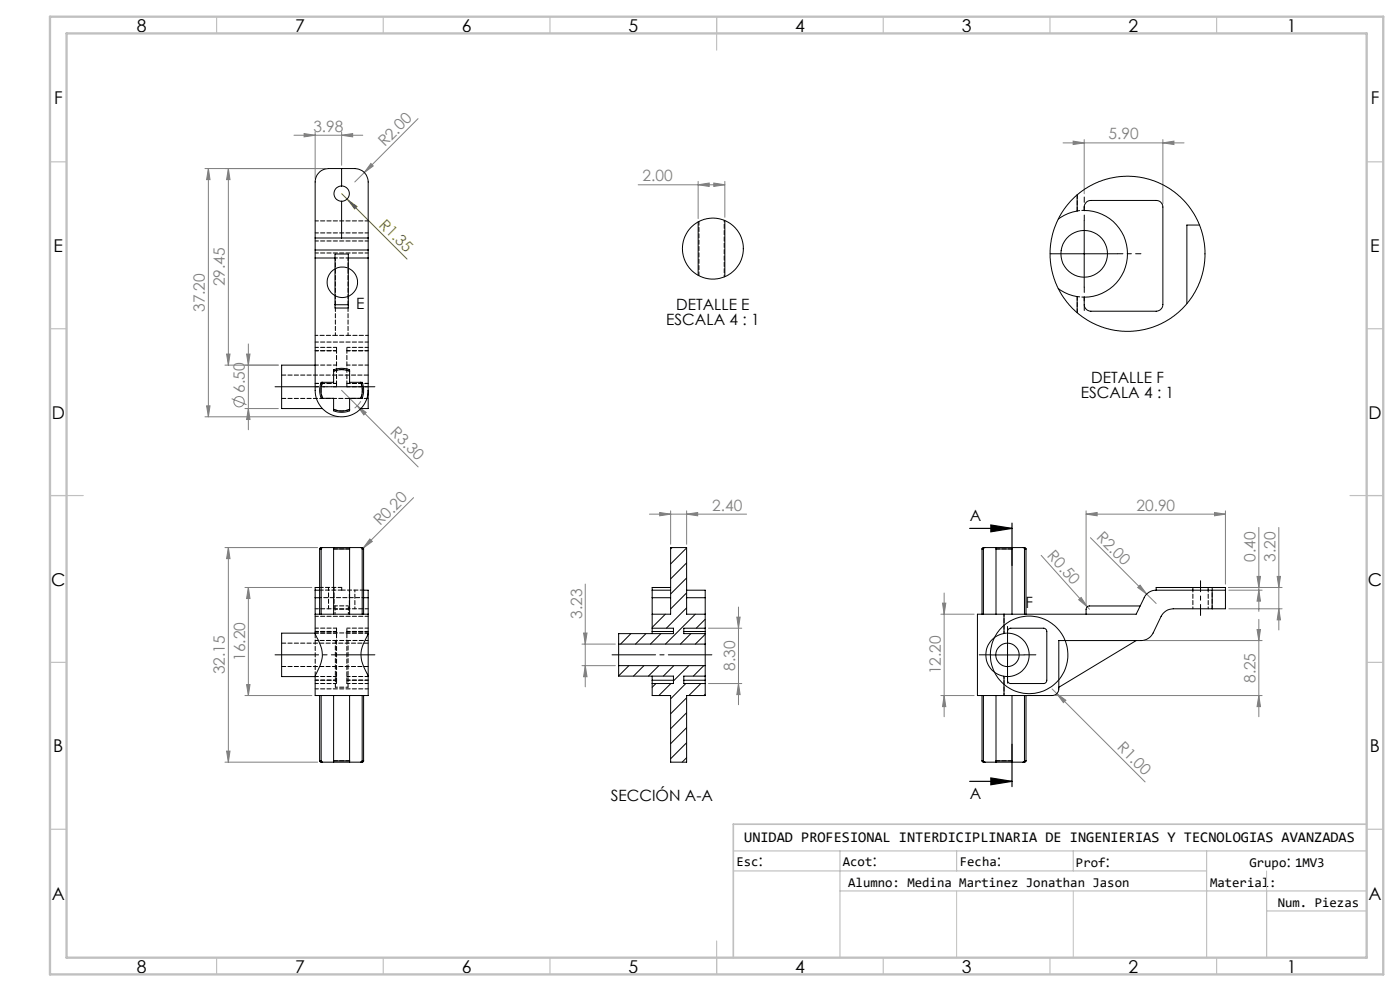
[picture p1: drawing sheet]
<svg xmlns="http://www.w3.org/2000/svg" width="420mm" height="297mm" viewBox="0 0 420 297" stroke-linecap="round" stroke-linejoin="round" font-family="sans-serif">
<g fill="none" stroke="#808080" stroke-width=".3">
<path d="M94.5 39.5v14M102.5 39.5v10M125.4 35.6l-16.1 16.1M61.5 50.5h36M62.5 50.5l.5 3.3h-1zM62.5 50.5v74.4M68.5 50.5l.5 3.3h-1zM68.5 50.5v58.9M88.2 40.5h20.6M91.2 40l3.3 .5-3.3 .5zM102.5 40.5l3.3-.5v1zM109.3 51.7l-2.9 2.8"/>
<path d="M111.3 49l.7 .7-2.7 2zM191.5 55.4h26M209.4 55.4l3.4-.5v1zM209.4 54.4v11.1M214.1 54.9l3.4 .5-3.4 .5zM217.5 54.4v10.7M318.9 42.8h36.3M321.9 42.3l3.4 .5-3.4 .5zM325.3 41.8v16.3M348.9 42.8l3.3-.5v1zM348.9 41.8v19.3M67.5 109.4h16"/>
<path d="M68 106.1h1l-.5 3.3zM69.5 119.5l4.4 1.8M74 106.1h1l-.5 3.3zM74.5 103.1v25.7M102.5 117l4.7 4.6M61.5 124.9h40M62 121.6h1l-.5 3.3zM73.5 122.4h10M74.5 122.4l.5 3.3h-1zM107.2 121.6l18.2 18.3M107.2 121.6l2.7 2-.8 .8zM108.2 120.3l-1.8 2"/>
<path d="M124.1 149.2l-15.4 15.3M194.8 154.1h29.2M197.9 153.6l3.3 .5-3.3 .5zM201.2 153.1v10M206 154.1l3.3-.5v1zM206 153.1v10M325.8 154.1l3.3-.5v1zM325.8 153.1v28.5M325.8 154.1h41.8M364.3 153.6l3.3 .5-3.3 .5zM367.6 153.1v22M377.6 158.1v25.1"/>
<path d="M383.6 158.1v30.7M67.5 164.1h27.8M68.5 164.1l.5 3.3h-1zM68.5 164.1v64.3M73.5 176.1h20.1M74.5 176.1l.5 3.3h-1zM74.5 176.1v32.4M110.9 161.5l.8 .8-2.7 1.9zM175.6 175v30.8M283.2 177.7v37.1M312.3 166.4l13.9 15.5M323.6 179.7l.7-.6 1.9 2.8z"/>
<path d="M327.1 161.1l16.9 16.9M341.3 176.1l.7-.7 2 2.6zM344 178l2.9 2.9M368.7 176.1h15.9M368.7 176.9h9.9M377.1 172.8h1l-.5 3.3zM377.6 176.9l.5 3.3h-1zM383.2 172.8h.9l-.5 3.3zM174.6 193h10M174.6 199.5h10M175.1 189.7h1l-.5 3.3zM175.6 199.5l.5 3.3h-1z"/>
<path d="M212.5 188.3h10M221.1 185h.9l-.5 3.3zM221.5 181.9v29.3M282.3 184.1h9.9M282.8 180.8h.9l-.5 3.3zM326.2 181.9l.6 .7M343.3 192h35.3M368.7 182.5h15.9M377.1 188.7h1l-.5 3.3zM377.6 185.6v29.2M383.6 182.5l.5 3.3h-.9zM73.5 208.5h20.1"/>
<path d="M74 205.2h1l-.5 3.3zM212.5 204.9h10M221.5 204.9l.5 3.3h-.9zM282.3 208.5h9.9M283.2 208.5l.5 3.3h-.9zM315.6 206.5l27.9 27.8M316.7 208.5h61.9M317 207.9l2.8 2-.8 .7zM377.6 208.5l.5 3.3h-1zM67.5 228.4h27.8M68 225.1h1l-.5 3.3z"/>
<circle cx="71.7" cy="120.4" r="1.55"/>
</g>
<g fill="none" stroke="#000" stroke-width=".3">
<path d="M315.3 76.1h19.9M325.3 66.1v20M297.3 196.3h9.9M302.3 191.3v10"/>
<circle cx="102.7" cy="84.6" r="4.6"/>
<circle cx="308.7" cy="196.3" r="11.6"/>
</g>
<path d="M290.9 158.4h12.7M297.3 157.3l6.3 1.1-6.3 1zM303.6 156.8v12.7M290.9 234.2h12.7M297.3 233.1l6.3 1.1-6.3 1zM303.6 223.1v12.7" fill="none" stroke="#000" stroke-width=".35"/>
<path d="M102.5 58l19.6 19.6M104.4 59.9l2.7 2-.7 .7z" fill="none" stroke="#808000" stroke-width=".3"/>
<path d="M360.2 184.5v-10.4" fill="none" stroke="#000" stroke-width=".3" stroke-dasharray="15.2 1.3 1.3 1.3" stroke-dashoffset="11.9"/>
<path d="M315.3 76h-.3M297.3 196.3h-3.5M302.3 191.3v-3.5M307.3 196.3h3.5M302.3 201.3v3.5" fill="none" stroke="#000" stroke-width=".3" stroke-dasharray="15.2 1.3 1.3 1.3"/>
<path d="M82.5 115.9h30M82.5 196.3h30M183.6 196.3h30" fill="none" stroke="#000" stroke-width=".3" stroke-dasharray="15.2 1.3 1.3 1.3" stroke-dashoffset="2.2"/>
<path d="M325.3 66v-7M335.3 76h7M325.3 86v7" fill="none" stroke="#000" stroke-width=".3" stroke-dasharray="15.2 1.3 1.3 1.3" stroke-dashoffset="13.6"/>
<path d="M287 267v20M322 267v20M380 261v26" fill="none" stroke="#c0c0c0" stroke-width=".3"/>
<g fill="none" stroke="#c0c0c0" stroke-width=".35">
<path d="M65 5v5M115 5v5M165 5v5M215 5v10M265 5v5M315 5v5M365 5v5M15 48.5h5M410 48.5h5M15 98.5h5M410 98.5h5M15 148.5h10"/>
<path d="M405 148.5h10M15 198.5h5M410 198.5h5M15 248.5h5M220 255h190M252 255v32M287 255v6M322 255v6M362 255v32M410 248.5h5M220 261h142M252 267h158"/>
<path d="M380 273h30M380 267v20M65 287v5M115 287v5M165 287v5M215 282v10M265 287v5M315 287v5M365 287v5"/>
</g>
<path d="M410 247h-190v40" fill="none" stroke="#c0c0c0" stroke-width=".5"/>
<path d="M15 5h400v287h-400zM20 10h390v277h-390z" fill="none" stroke="#c0c0c0" stroke-width=".7"/>
<path d="M297.3 157.3l6.3 1.1-6.3 1zM297.3 233.1l6.3 1.1-6.3 1z" fill="#000"/>
<path d="M104.4 59.9l2.7 2-.7 .7z" fill="#808000"/>
<g fill="#808080">
<path d="M323.6 179.7l.7-.6 1.9 2.8z"/>
<path d="M341.3 176.1l.7-.7 2 2.6z"/>
<path d="M111.3 49l.7 .7-2.7 2z"/>
<path d="M110.9 161.5l.8 .8-2.7 1.9z"/>
<path d="M317 207.9l2.8 2-.8 .7z"/>
<path d="M107.2 121.6l2.7 2-.8 .8z"/>
<path d="M102.5 40.5l3.3-.5v1zM91.2 40l3.3 .5-3.3 .5zM214.1 54.9l3.4 .5-3.4 .5zM209.4 55.4l3.4-.5v1z"/>
<path d="M321.9 42.3l3.4 .5-3.4 .5zM348.9 42.8l3.3-.5v1z"/>
<path d="M383.6 182.5l.5 3.3h-.9zM383.2 172.8h.9l-.5 3.3zM377.6 176.9l.5 3.3h-1zM377.1 172.8h1l-.5 3.3z"/>
<path d="M283.2 208.5l.5 3.3h-.9zM282.8 180.8h.9l-.5 3.3zM62 121.6h1l-.5 3.3zM62.5 50.5l.5 3.3h-1zM74.5 122.4l.5 3.3h-1zM74 106.1h1l-.5 3.3z"/>
<path d="M377.6 208.5l.5 3.3h-1zM377.1 188.7h1l-.5 3.3z"/>
<path d="M68.5 164.1l.5 3.3h-1zM68 225.1h1l-.5 3.3zM74.5 176.1l.5 3.3h-1zM74 205.2h1l-.5 3.3zM68.5 50.5l.5 3.3h-1zM68 106.1h1l-.5 3.3zM221.1 185h.9l-.5 3.3zM221.5 204.9l.5 3.3h-.9zM175.1 189.7h1l-.5 3.3zM175.6 199.5l.5 3.3h-1z"/>
<path d="M325.8 154.1l3.3-.5v1zM364.3 153.6l3.3 .5-3.3 .5z"/>
<path d="M197.9 153.6l3.3 .5-3.3 .5zM206 154.1l3.3-.5v1z"/>
</g>
<g fill="none" stroke="#000" stroke-width=".3">
<path d="M102.5 55.7a2.29 2.29 0 0 0-2.3 2.3 2.29 2.29 0 0 0 2.3 2.3M102.5 55.7a2.29 2.29 0 0 1 2.3 2.3 2.29 2.29 0 0 1-2.3 2.3M102.5 50.5v5.2M323.1 58.4v4.8a12.5 12.5 0 0 0-5.6 2.5M94.5 71.3v-16.8a4.1 4.1 0 0 1 4-4h7.9a4 4 0 0 1 4.1 4v16.8M94.5 71.3v3.6M94.5 74.9v42.1a8 8 0 0 0 8 7.9 8 8 0 0 0 8-7.9M94.5 71.3h16M94.5 74.9h16M94.5 77.3h6M102.5 60.3v11M104.5 77.3h6"/>
<path d="M110.5 71.3v3.6M110.5 74.9v42.1M209.4 66.5v16M217.5 66.1v16.8M325.9 60.6l.6-.4 .8-.1h19.6a1.99 1.99 0 0 1 2 2v29.2a2.05 2.05 0 0 1-2 2h-19.6a2.05 2.05 0 0 1-2-2v-2.2a13 13 0 0 0 12.9-13 13 13 0 0 0-12.9-13v-1.4zM359.9 67.4h-3.8v23.6M100.5 91.3v1h4v-1M100.5 91.3v-15.2h4v15.2M100.5 91.3h4M317.5 86.5a12.7 12.7 0 0 0 5.6 2.4v4.8M94.5 109.4h-10v13h12.2M96.8 114.6h-.3a5.4 5.4 0 0 0-.1 4.8h.4"/>
<path d="M96.8 114.6a6.5 6.5 0 0 0 0 4.8M96.8 119.4h3.3v3.3M100.1 111.3v-.4a5.4 5.4 0 0 1 4.8 .1v.3M100.1 111.3a6.1 6.1 0 0 1 4.8 0M100.1 111.3v3.3h-3.3M104.9 111.3v3.3h3.3M108.2 114.6h.3a3.5 3.5 0 0 1 .6 3l-.4 1.8h-.5M108.2 114.6a6.1 6.1 0 0 1 0 4.8M108.2 119.4h-3.3v3.3M110.5 117v5.4h-2.2M100.1 122.7v.3a5.3 5.3 0 0 0 4.8 0v-.3M100.1 122.7a6.1 6.1 0 0 0 4.8 0"/>
<path d="M94.5 179.1l.1 11a11.5 11.5 0 0 1 2 7.6l-.6 1.8-1.5 3.2v5.8h16v-5.8M94.5 176.9v2.2M94.5 176.9h1.4M94.5 179.1h1.4M95.9 164.5h.4M95.9 164.5v19.6M95.9 176.1h-1.4v.8M96.3 164.5v19.6M96.8 164.1h-.6l-.3 .4M96.8 164.1l-.5 .4M96.8 164.1h3.3M100.1 164.5h4.8"/>
<path d="M100.1 164.1v.4M100.1 164.1h4.8M100.1 164.5v19.6M104.9 164.1v.4M104.9 164.5v19.6M104.9 164.1h3.3M108.2 164.1h.6l.3 .4M108.2 164.1l.5 .4M108.7 164.5h.4M108.7 164.5v19.6M109.1 176.9h1.4v2.2M109.1 164.5v19.6"/>
<path d="M109.1 179.1h1.4M110.5 179.1v10.8M195.7 176.9v2.2M195.7 176.9h5.5M195.7 179.1h5.5M195.7 179.1v9.2M201.2 176.1h-5.5v.8M201.6 164.1l-.4 .4M206 176.9h5.6v2.2M206 179.1h5.6M206 164.2l-4.8 4.8M206 168.7l-4.8 4.8"/>
<path d="M206 173.2l-4.8 4.8M206 177.7l-4.8 4.8M211.6 179.1v9.2M294.6 164.5h.4M294.6 164.5v19.6M295 164.5v19.6M295.5 164.1h-.6l-.3 .4M295.5 164.1l-.5 .4M295.5 164.1h3.3M298.8 164.5h4.8M298.8 164.1v.4M298.8 164.1h4.8"/>
<path d="M298.8 164.5v19.6M303.6 164.1v.4M303.6 164.1h3.3M303.6 164.5v19.6M306.9 164.1h.6l.3 .4M306.9 164.1l.4 .4M307.3 164.5h.5M307.3 164.5v19.6M307.8 164.5v19.6M346.9 176.9a3.9 3.9 0 0 0-3.6 2.2l-2.4 5h-39.7M346.9 176.9h16.7M357.9 176.1h4.5"/>
<path d="M357.9 176.1h-11v.8M357.9 176.1v.8M362.4 176.1h5.2v6.4h-4M362.4 176.1v.8M363.6 176.9h4M363.6 176.9v5.6M94.5 184.1h16M94.5 189.8h-10v13h10M110.5 189.9l-.3 .5a9.8 9.8 0 0 0-1.4 8.7l1.7 3.6M110.5 189.9v12.8M185.6 193v6.5M185.6 199.5v3.1h16.4v2.3h-6.3"/>
<path d="M185.6 199.5h26M185.6 193h26M188.7 199.5l-3.1 3.1M189.3 189.9l-3.1 3.1M193.2 199.5l-3.2 3.1M193.8 189.9l-3.2 3.1M195.7 188.3v1M195.7 184.1h5.5v-20h4.8v20h5.6M195.7 188.3h6.3v1.6h-16.4v3.1M195.7 189.3v.6M195.7 189.3h6.3M197.7 199.5l-3.2 3.1"/>
<path d="M198.3 189.9l-3.2 3.1M199.6 184.1l-3.9 3.9M202.1 199.5l-3.1 3.1M205.1 189.3h6.5M206 182.2l-6.1 6.1M206.6 199.5l-4.6 4.6M207.3 189.9l-3.2 3.1M208.6 184.1l-9 8.9M211.1 199.5l-3.1 3.1M211.6 193v6.5M211.6 188.3v1M211.6 188.3h-6.5v1.6h6.5"/>
<path d="M211.6 185.6l-2.7 2.7M211.6 190.1l-3 2.9M211.6 189.3v3.7M211.6 199.5v4.4M301.2 184.1v5.8a6.5 6.5 0 0 0-5.4 6.4 6.5 6.5 0 0 0 5.4 6.4v5.8M301.2 184.1h-8v24.4h8M302.5 188.6l.5-.3h10.1a.96 .96 0 0 1 .9 1v14.6a.96 .96 0 0 1-.9 1h-9.9a.96 .96 0 0 1-.9-1v-1.1a6.5 6.5 0 0 0 6.5-6.5 6.5 6.5 0 0 0-6.5-6.5v-.7zM340.9 192l-23.3 14M342.1 181.6h-15.3a1.02 1.02 0 0 0-1 1v1.5M363.6 182.5h-11.6a4.1 4.1 0 0 0-3.7 2.2l-2.4 5a4.1 4.1 0 0 1-3.6 2.3h-24.7v14.5a1.99 1.99 0 0 1-2 2h-14.4M95.9 208.5v19.5M96.3 208.5v19.5"/>
<path d="M100.1 208.5v19.5M104.9 208.5v19.5M108.7 208.5v19.5M109.1 208.5v19.5M195.7 203.9v1M195.7 204.9v3.6h5.5v19.9h4.8v-19.9h5.6v-3.6M195.7 202.6v1.3M195.7 203.9h6.3M196.8 204.9l-1.1 1.1M201.3 204.9l-3.6 3.6M205.1 203.9h6.5M205.7 204.9l-4.5 4.5"/>
<path d="M206 209.1l-4.8 4.8M206 213.6l-4.8 4.8M206 218.1l-4.8 4.8M210.3 204.9l-3.6 3.6M211.6 203.9v1M211.6 202.6h-6.5v2.3h6.5M211.6 208.1l-.5 .4M294.6 208.5v19.5M295 208.5v19.5M298.8 208.5v19.5M303.6 208.5v19.5M307.3 208.5v19.5"/>
<path d="M307.8 208.5v19.5M95.9 228l.3 .4h.6M95.9 228h.4M96.3 228l.5 .4M96.8 228.4h3.3M100.1 228.4h4.8M100.1 228v.4M100.1 228h4.8M104.9 228v.4M104.9 228.4h3.3M108.7 228l-.5 .4M108.7 228h.4"/>
<path d="M109.1 228l-.3 .4h-.6M206 222.6l-4.8 4.8M206 227.1l-1.4 1.3M294.6 228l.3 .4h.6M294.6 228h.4M295 228l.5 .4M295.5 228.4h3.3M298.8 228.4h4.8M298.8 228v.4M298.8 228h4.8M303.6 228v.4M303.6 228.4h3.3"/>
<path d="M307.3 228l-.4 .4M307.3 228h.5M307.8 228l-.3 .4h-.6"/>
<circle cx="213.9" cy="74.5" r="9.1"/>
<circle cx="325.3" cy="76.1" r="7"/>
<circle cx="338.3" cy="76.1" r="23.2"/>
<circle cx="302.2" cy="196.3" r="3.5"/>
</g>
<g fill="none" stroke="#000" stroke-width=".3" stroke-dasharray="1.3 .6" stroke-dashoffset=".3">
<path d="M94.6 66.2h15.9M94.6 72.2h15.9M110.5 69.8h-15.9M110.5 75.8h-15.9M94.6 104.1h6.4M94.6 114.9h6.4M94.6 105.1h6.4M101 105.1h-6.4M101 115.9h-6.4M101 114.9h-6.4M101 109.4h-6.4M104.1 104.1h6.4"/>
<path d="M104.1 114.9h6.4M104.1 105.1h6.4M110.5 105.1h-6.4M110.5 115.9h-6.4M110.5 114.9h-6.4M110.5 102.5h-15.9M110.5 109.4h-6.4M98.6 176.1v6.4M100.2 176.1v6.4M94.6 188.3h6.4M94.6 189.3h6.4M94.6 189.7h15.9"/>
<path d="M94.6 182.5h15.9M101 189.8h-6.4M101 189.3h-6.4M104.1 189.8h6.4M104.1 188.3h6.4M104.1 189.3h6.4M110.5 189.3h-6.4M110.5 184.7h-15.9M363.7 182.5v-6.4M94.6 203.9h6.4M94.6 206.5h15.9M100.6 206v-14"/>
<path d="M101 202.8h-6.4M101 204.9h-6.4M101 203.9h-6.4M104.1 202.8h6.4M104.1 203.9h6.4M104.4 206v-14M110.5 204.9h-6.4M110.5 203.9h-6.4"/>
</g>
<path d="M94.6 189.8v12.9M101 202.8v-13M104.1 202.8v-13" fill="none" stroke="#000" stroke-width=".3" stroke-dasharray="1.3 .6" stroke-dashoffset="-.1"/>
<g fill="none" stroke="#000" stroke-width=".3" stroke-dasharray="1.3 .6" stroke-dashoffset=".5">
<path d="M323.2 63.2l2.1-.2M325.3 89l-2.1-.1M94.6 100.5h6M100.6 100.5v-23.2M101 104.1v1M101 114.9v-9.8M101 114.9v1M104.1 105.1v-1M104.1 114.9v-9.8M104.1 115.9v-1M104.4 100.5v-23.2M104.4 100.5h6.1"/>
<path d="M94.6 192h6M100.5 182.6h4M100.5 181.6v1M101 188.3v1M104.1 189.3v-1M104.4 192h6.1M104.5 181.6h-4M104.5 182.6v-1M301.2 189.8h1.1M101 203.9v1M101 203.9v-1.1M104.1 204.9v-1"/>
<path d="M104.1 203.9v-1.1M302.3 202.8l-1.1-.1"/>
</g>
<g fill="none" stroke="#000" stroke-width=".3" stroke-dasharray="1.3 .6">
<path d="M84.5 119.4h26M110.5 112.4h-26M96.4 164.5h-.5M109.1 164.5h-.4M295.1 164.5h-.5M307.8 164.5h-.4M84.5 199.8h26M101 189.8v-.5M104.1 189.8v-.5M110.5 192.8h-26M95.9 228h.5M108.7 228h.4"/>
<path d="M294.6 228h.5M307.4 228h.4"/>
</g>
<path d="M323.2 63.2v-4.8M209.7 82.6v-16.2M323.2 93.7v-4.8M96.8 114.6a6.2 6.2 0 0 0 0 4.8M104.9 111.2a6.2 6.2 0 0 0-4.8 0M108.2 119.4a6.2 6.2 0 0 0 0-4.8M100.1 122.7a6.2 6.2 0 0 0 4.8 0M104.9 164.5h-4.8M303.6 164.5h-4.8M100.1 228h4.8M298.8 228h4.8" fill="none" stroke="#000" stroke-width=".3" stroke-dasharray="1.3 .6" stroke-dashoffset=".1"/>
<path d="M104.4 77.3h-3.8M104.4 100.5h-3.8M104.4 192h-3.8M301.2 189.8v-5.7M104.4 206h-3.8M301.2 208.5v-5.8" fill="none" stroke="#000" stroke-width=".3" stroke-dasharray="1.3 .6" stroke-dashoffset=".6"/>
<path d="M217.3 83v-17M95.9 179.1h13.2M357.9 176.9v5.6M100.5 184.1v-1.5M104.5 184.1v-1.5M104.8 182.5v-5.6M106.5 182.5v-5.6M362.5 182.5v-5.6" fill="none" stroke="#000" stroke-width=".3" stroke-dasharray="1.3 .6" stroke-dashoffset=".7"/>
<path d="M102.5 176.9h-6.6M102.5 176.1h-6.6M109.1 176.9h-6.6" fill="none" stroke="#000" stroke-width=".3" stroke-dasharray="1.3 .6" stroke-dashoffset=".2"/>
<path d="M102.5 176.9v-.8" fill="none" stroke="#000" stroke-width=".3" stroke-dasharray="1.3 .6" stroke-dashoffset=".4"/>
<g font-size="5.3">
<text x="41" y="9.5">8</text>
<text x="88.5" y="9.5">7</text>
<text x="138.5" y="9.5">6</text>
<text x="188.5" y="9.5">5</text>
<text x="238.5" y="9.5">4</text>
<text x="288.5" y="9.5">3</text>
<text x="338.5" y="9.5">2</text>
<text x="386" y="9.5">1</text>
<text x="16.2" y="31.3">F</text>
<text x="411.2" y="31.3">F</text>
<text x="16.1" y="75.5">E</text>
<text x="411.1" y="75.5">E</text>
<text x="15.5" y="125.5">D</text>
<text x="410.5" y="125.5">D</text>
<text x="15.4" y="175.5">C</text>
<text x="410.4" y="175.5">C</text>
<text x="16" y="225.5">B</text>
<text x="411" y="225.5">B</text>
<text x="15.5" y="269.8">A</text>
<text x="410.5" y="269.8">A</text>
<text x="41" y="291.5">8</text>
<text x="88.5" y="291.5">7</text>
<text x="138.5" y="291.5">6</text>
<text x="188.5" y="291.5">5</text>
<text x="238.5" y="291.5">4</text>
<text x="288.5" y="291.5">3</text>
<text x="338.5" y="291.5">2</text>
<text x="386" y="291.5">1</text>
</g>
<g font-size="4.7" fill="#808080">
<text x="94" y="39.5">3.98</text>
<text x="332.5" y="41.8">5.90</text>
<text x="115.4" y="44.2" transform="rotate(-45 115.4 44.2)">R2.00</text>
<text x="192.8" y="54.3">2.00</text>
<text x="67.5" y="85.8" transform="rotate(-90 67.5 85.8)">29.45</text>
<text x="61.5" y="93.5" transform="rotate(-90 61.5 93.5)">37.20</text>
<text x="73.4" y="117.8" transform="rotate(-90 73.4 117.8)">6.50</text>
<text x="116.9" y="129.9" transform="rotate(45 116.9 129.9)">R3.30</text>
<text x="213.7" y="153.1">2.40</text>
<text x="340.9" y="153.1">20.90</text>
<text x="114.1" y="157.8" transform="rotate(-45 114.1 157.8)">R0.20</text>
<text x="328.7" y="161.3" transform="rotate(45 328.7 161.3)">R2.00</text>
<text x="313.9" y="166.8" transform="rotate(48 313.9 166.8)">R0.50</text>
<text x="376.6" y="168.4" transform="rotate(-90 376.6 168.4)">0.40</text>
<text x="382.6" y="168.4" transform="rotate(-90 382.6 168.4)">3.20</text>
<text x="174.6" y="185.4" transform="rotate(-90 174.6 185.4)">3.23</text>
<text x="67.5" y="202.1" transform="rotate(-90 67.5 202.1)">32.15</text>
<text x="73.5" y="198.1" transform="rotate(-90 73.5 198.1)">16.20</text>
<text x="220.5" y="201.1" transform="rotate(-90 220.5 201.1)">8.30</text>
<text x="282.2" y="202.1" transform="rotate(-90 282.2 202.1)">12.20</text>
<text x="376.6" y="204.7" transform="rotate(-90 376.6 204.7)">8.25</text>
<text x="334.9" y="224.3" transform="rotate(45 334.9 224.3)">R1.00</text>
</g>
<text font-size="4.7" fill="#808000" x="113.5" y="67.6" transform="rotate(45 113.5 67.6)">R1.35</text>
<g font-size="4.7">
<text x="106.8" y="92.5">E</text>
<text x="202.9" y="92.9">DETALLE E</text>
<text x="199.9" y="97.4">ESCALA 4 : 1</text>
<text x="324.3" y="119.3">ESCALA 4 : 1</text>
<text x="327.4" y="114.8">DETALLE F</text>
<text x="290.9" y="156.2">A</text>
<text x="307.6" y="182.3">F</text>
<text x="290.9" y="239.5">A</text>
<text x="183.2" y="240.1">SECCIÓN A-A</text>
<text x="227.6" y="259.5">:</text>
<text x="261.7" y="259.5">:</text>
<text x="299" y="259.5">:</text>
<text x="331.7" y="259.9">:</text>
<text x="385.9" y="259.9">:</text>
</g>
<text font-size="4.4" x="223.3" y="252.5">UNIDAD PROFESIONAL INTERDICIPLINARIA DE INGENIERIAS Y TECNOLOGIAS AVANZADAS</text>
<g font-size="4">
<text x="220.9" y="259.4">Esc</text>
<text x="252.9" y="259.4">Acot</text>
<text x="287.9" y="259.4">Fecha</text>
<text x="322.8" y="259.9">Prof</text>
<text x="374.8" y="259.9">Grupo 1MV3</text>
<text x="254.5" y="265.7">Alumno: Medina Martinez Jonathan Jason</text>
<text x="363" y="265.7">Material:</text>
<text x="383.3" y="271.7">Num. Piezas</text>
</g>
</svg>
